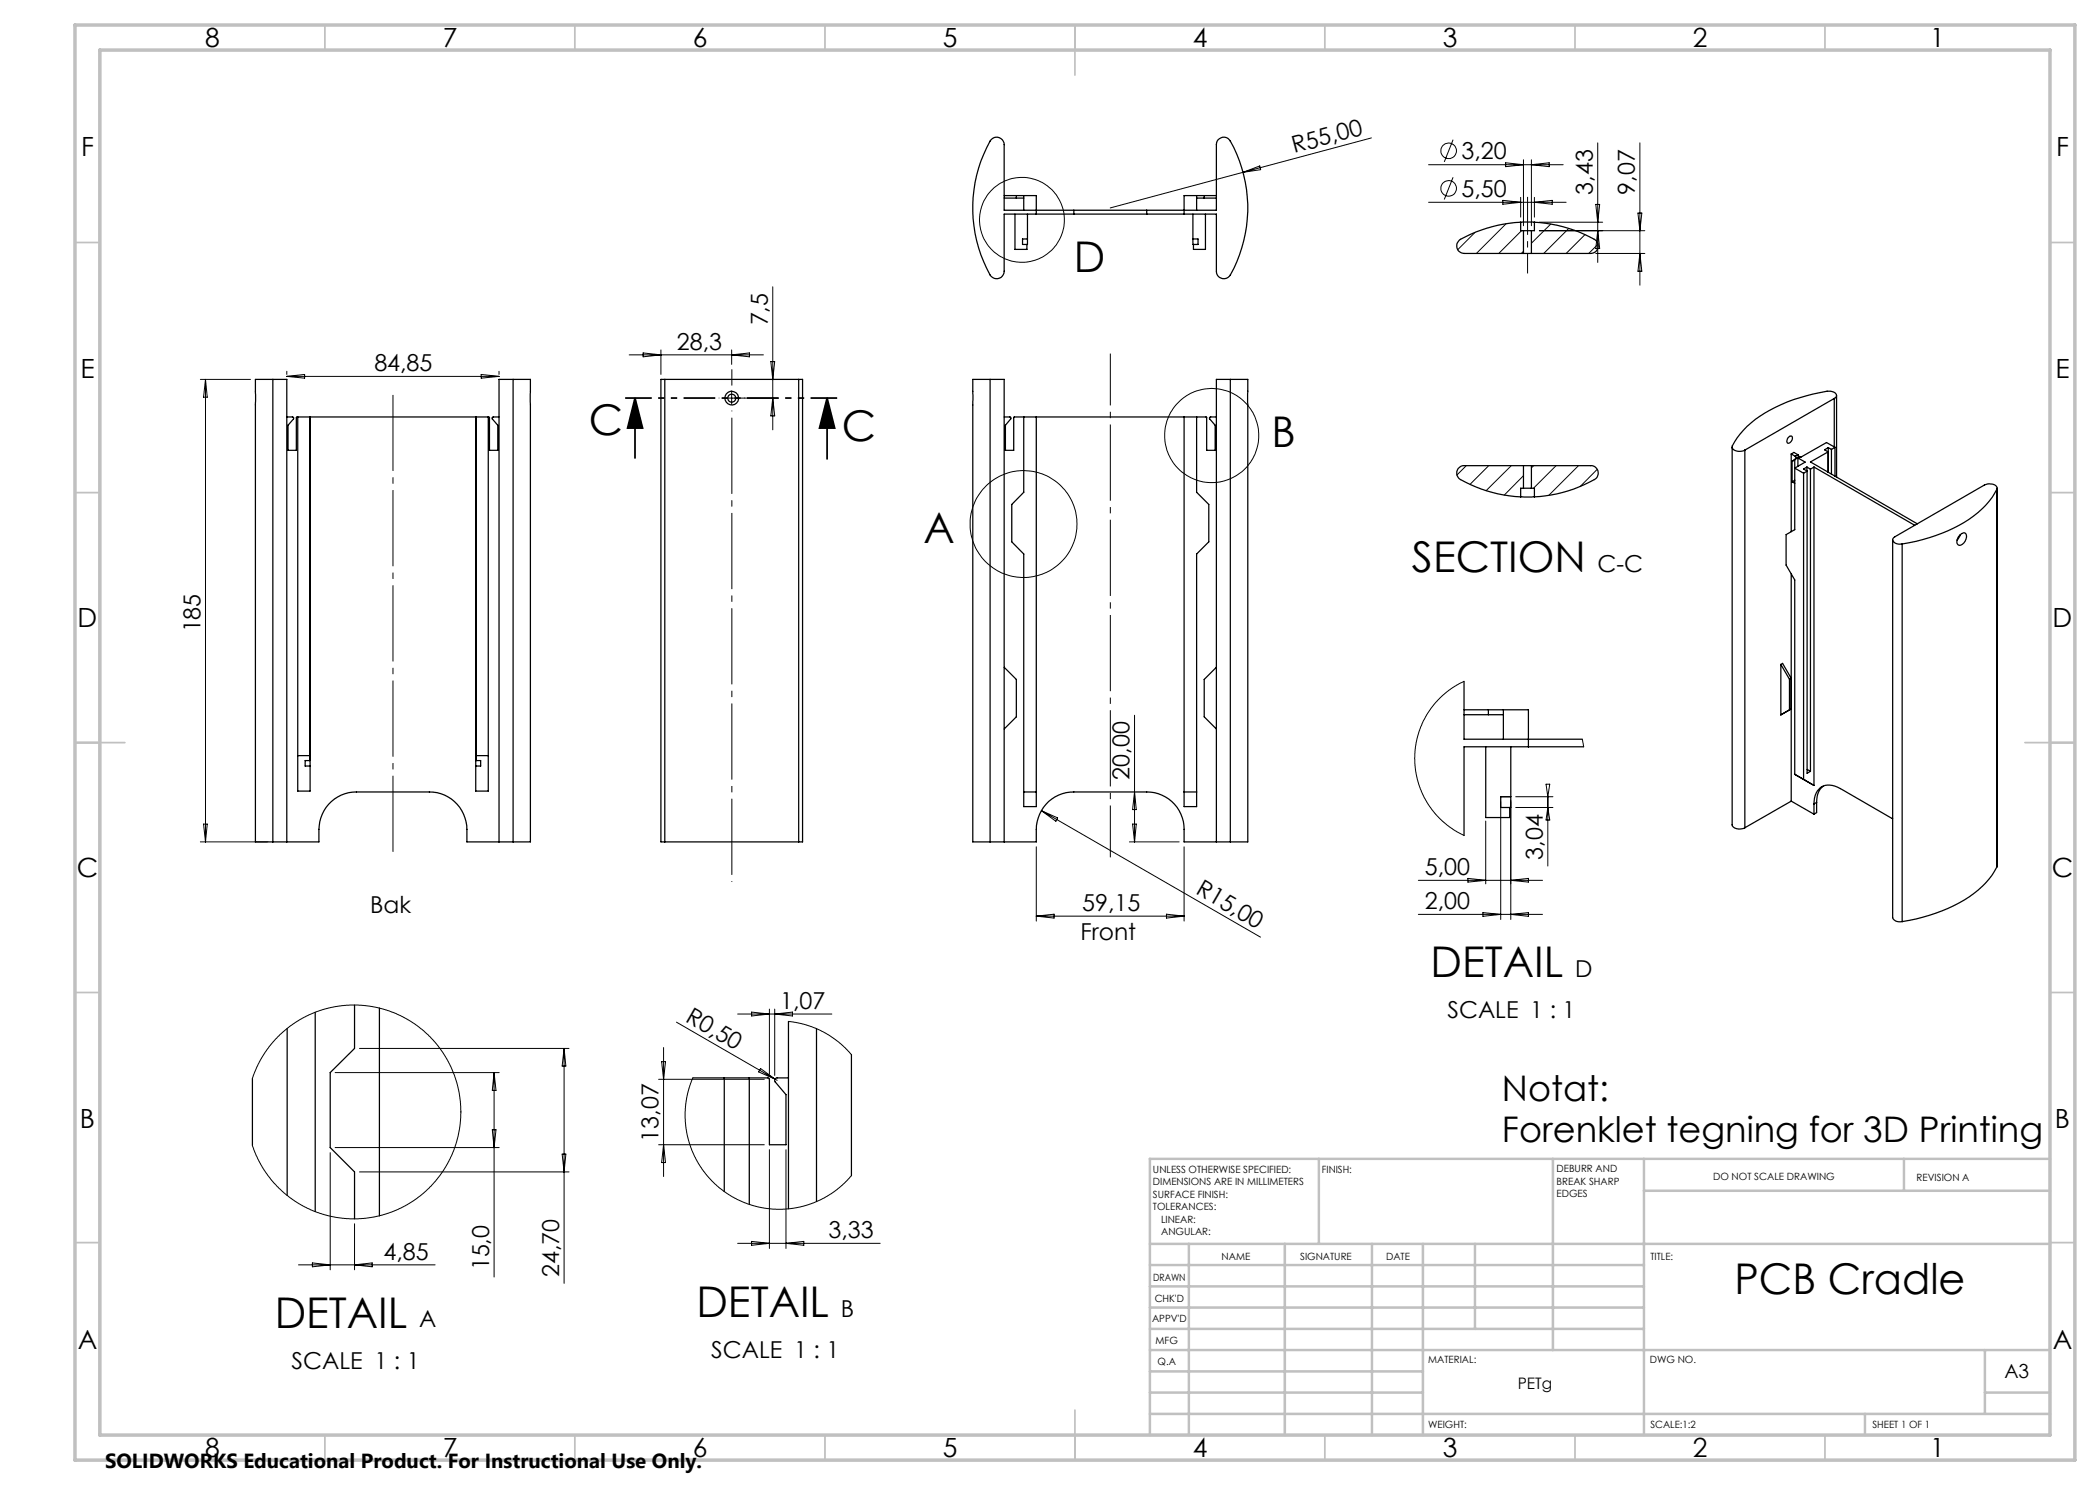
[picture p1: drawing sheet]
<svg xmlns="http://www.w3.org/2000/svg" width="420mm" height="297mm" viewBox="0 0 420 297" stroke-linecap="round" stroke-linejoin="round" font-family="sans-serif">
<g fill="none" stroke="#000" stroke-width=".25">
<path d="M200.8 39.1h6.5v3.7M200.8 39.6h4M203.3 39.1v.5M204.8 39.1v2.9M239.3 39.1v2.9M239.3 39.6h4M240.8 39.1v.5M243.3 39.1h-6.5v3.7M203 42.8v7.1h2.4v-1M205.5 42.8v6.1h-1v-1.1h1M207.3 42.8h7.5M214.8 42h-14v-13.1a1.51 1.51 0 0 0-1.1-1.4 1.51 1.51 0 0 0-1.7 .7 27.4 27.4 0 0 0 .2 27.1 1.52 1.52 0 0 0 1.7 .3 1.52 1.52 0 0 0 .9-1.3v-11.5h6.5"/>
<path d="M214.8 42.8h14.5M214.8 42h14.5M214.8 42v.8M229.3 42h14v-13.1a1.49 1.49 0 0 1 1.1-1.4 1.49 1.49 0 0 1 1.7 .7 27.2 27.2 0 0 1-.2 27.1 1.5 1.5 0 0 1-1.7 .3 1.5 1.5 0 0 1-.9-1.3v-11.5h-6.5M229.3 42.8h7.5M229.3 42v.8M238.6 42.8v6.1h1v-1.1h-1M241.1 42.8v7.1h-2.4v-1M304.1 44.4h2.8M304.1 44.4a27.6 27.6 0 0 0-12.2 3.6 1.51 1.51 0 0 0-.5 1.7 1.51 1.51 0 0 0 1.4 1h11.9M304.1 44.4v1.7h.6M304.7 46.1h1.6"/>
<path d="M304.7 50.7h1.6M304.7 46.1v4.6M306.3 46.1v4.6M306.9 44.4a26.3 26.3 0 0 1 12.4 3.8 1.49 1.49 0 0 1 .2 1.6 1.49 1.49 0 0 1-1.4 .9h-11.8M306.9 44.4v1.7h-.6M54.6 75.9h2.8v92.5M54.6 75.9h-3.5v92.5h3.5M54.6 75.9v92.5M102.6 75.9h-2.8v92.5M102.6 75.9h3.5v92.5h-3.5M102.6 75.9v92.5M133 75.9h26.7"/>
<path d="M133 75.9h-.8v92.5h.8M133 75.9v92.5M159.7 75.9h.8v92.5h-.8M159.7 75.9v92.5M198 75.9h2.8v92.5M198 75.9h-3.4v92.5h3.4M198 75.9v92.5M246.1 75.9h-2.8v92.5M246.1 75.9h3.5v92.5h-3.5M246.1 75.9v92.5M366.9 79.7a.73 .73 0 0 0 .3-.9 .73 .73 0 0 0-.8-.5 4.7 4.7 0 0 0-2.4 .2 30.3 30.3 0 0 0-14.6 6.8l-2 2.3-.9 1.6a.98 .98 0 0 0 1.2 1.1l1.3-.3M366.9 79.7l-17.9 10.3"/>
<path d="M366.9 79.7v9.7M367.3 79.1v16.3M57.4 83.4h1.1a.24 .24 0 0 1 .2 .1 .24 .24 0 0 1 0 .3l-1.1 1.3v5h1.7v-6.7h38.5l.1 6.7h1.7v-5l-1.1-1.3a.24 .24 0 0 1-.1-.3 .24 .24 0 0 1 .3-.1h1.1M59.5 83.4v74.8h2.5v-74.8M61.9 83.4v68.7h-.9v1.1h1M95.1 83.4v74.8h2.5v-74.8M95.2 83.4v68.7h.9v1.1h-1M200.8 83.4h1.2l.2 .2-1.1 1.5v5h1.6l.1-6.7h38.5v6.7h1.7v-5l-1.1-1.3a.24 .24 0 0 1 0-.3 .24 .24 0 0 1 .2-.1h1.2M204.8 83.4v15.1l-2.4 2.4v7.5l2.4 2.4v50.5h2.5v-77.9M236.8 83.4v77.9h2.5v-50.5l2.5-2.4v-7.5l-2.5-2.4v-15.1M304.1 99.4h2.8M304.7 93.1h-11.9a1.49 1.49 0 0 0-1.4 1.1 1.49 1.49 0 0 0 .7 1.7 27.4 27.4 0 0 0 12 3.5"/>
<path d="M304.7 97.6h1.6M304.7 93.1h1.6M304.7 97.6h-.6v1.8M304.7 93.1v4.5M306.3 93.1h11.8a1.48 1.48 0 0 1 1.5 1.1 1.48 1.48 0 0 1-.7 1.7 27.4 27.4 0 0 1-12 3.5M306.3 97.6h.6v1.8M306.3 93.1v4.5M346.4 89.4v75.6a1.77 1.77 0 0 0 2.6 .6M349 90v75.6M357.6 87.6l.5-.4a.66 .66 0 0 1 .4 .6 .66 .66 0 0 1-.4 .6l-.3 .2a.49 .49 0 0 1-.5-.3 .49 .49 0 0 1 .2-.5zM358.2 90.8v15.5M358.2 90.8l.9 .5"/>
<path d="M358.2 90.8l.6-.3 .8 .4M358.4 92.3v4.1M358.4 96.4l.6 .3M359 92v13.9l-1.8 1v6.1l1.8 3v38.9l3.8 2.2v-63.7M359 92l-.6 .3M359 96.1l-.6 .3M359.1 91.3l.1 .2v.2M359.2 91.7l-.8 .6M359.6 90.9l.1 .5M359.6 90.9l-.5 .4M359.7 91.6l-.1 .1v1.5M359.7 91.6l1.3 .8-2 1.2 1.7 1"/>
<path d="M359.7 91.4l-.5 .3M359.7 91.4l-.7 .6M360.2 91.3l-.6 .3M360.2 91.3l-.5 .3M360.7 94.6v61.3M361.4 93.4l-.7 .4 .7 .4-.7 .4M361.4 93.4l.7 .4M361.4 93.4v61.3l.7-.4M362.1 93.8v60.5M362.8 93.4l20.1 11.7M362.8 93.4l-.7 .4M365.6 90.4l-3.5 2 21.4 12.4"/>
<path d="M365.6 90.4v4M365.7 89.5l.6 .4M365.7 89.5l-.8 .5 .7 .4M365.7 89.5v5M366.3 89.9v5M367 89.5l-1.7-1-5.1 2.8M367 89.5l-.7 .4M367 89.5v5.7M399.4 97.6v75.8M358.2 114.8v45.4M378.5 108v75.5a1.49 1.49 0 0 0 1.9 .8M378.7 107.5l18.2-10.5a2.11 2.11 0 0 1 2.5 .5v.2a17.5 17.5 0 0 1-8.7 7.9 34.3 34.3 0 0 1-11 3.2l-.9-.3a.58 .58 0 0 1-.1-1z"/>
<path d="M380.4 108.8v75.5M392 107l-.6 1M392.1 106.9a.64 .64 0 0 1 .7-.3 .64 .64 0 0 1 .5 .4 1.84 1.84 0 0 1-1.5 2.1 1.19 1.19 0 0 1 .1-2zM61.9 127.4h.1M61.9 126.4h.1M95.1 127.4h.1M95.1 126.4h.1M200.8 133.5l2.5 2.4v7.5l-2.5 2.4M243.3 133.5l-2.5 2.4v7.5l2.5 2.4M292.8 136.3v11.5h23.6M356.2 132.9l.3-.2 1.7 3-.3 .2M356.2 132.9v10.1"/>
<path d="M356.2 132.9l1.7 3M357.9 135.9v6.1l.3-.2-2 1.2M59.5 151.1h2.4M95.2 151.1h2.4M204.8 158.4h2.5M236.8 158.4h2.5M292.8 142h12.9v7.4M292.8 142.9h7.9M297.1 149.4v14.1h4.8v-2M297.7 142v.9M300.7 142v5.8M302.2 149.4v12.1h-2.1v-2.2h2.1"/>
<path d="M305.7 149.4h11M305.7 149.4h-12.9v17.7M356.5 142.8l-.3 .2M361.4 153.9l.7 .4M364.6 157.2a3.7 3.7 0 0 0-1.3 3.3M54.6 168.4h2.8M57.4 168.4h6.4a9.6 9.6 0 0 1 1.4-6.9 7.5 7.5 0 0 1 6.1-3.1h14.6a7.5 7.5 0 0 1 7.5 7.5v2.5h6.4M99.8 168.4h2.8M133 168.4h26.7M198 168.4h2.8M200.8 168.4h6.5a9.6 9.6 0 0 1 1.4-6.9 7.3 7.3 0 0 1 6.1-3.1h14.5a7.4 7.4 0 0 1 7.5 7.5v2.5h6.5M243.3 168.4h2.8"/>
<path d="M358.2 160.2l4.6 2.6M358.2 160.2l-9.2 5.4M362.8 160.8a3.2 3.2 0 0 1 3.1-3.8l1.1 .2 1.1 .5 10.4 6.1M362.8 160.8v2M363.3 160.5l-.5 .3M363.3 160.5v2l-.5 .3M399.4 173.4a19 19 0 0 1-9.8 8.3l-5 1.7-4.2 .9M399.4 173.2v.2M50.5 215.7v13.4M57.4 205.7v33.4M63 202.5v39.8M70.9 201v8.7l-4.9 4.8v15l4.9 4.9v9.4"/>
<path d="M75.9 201.6v41.6M138.6 215.6h15.1l.2 .2v13.1h3.3v-10l-2.2-2.5a.49 .49 0 0 1 0-.5 .49 .49 0 0 1 .4-.3h2.3M144.9 215.6v22.7M149.9 215.6v25.3M157.7 204.3v37.5M163.3 205.7v34.6M170.3 210.9v24.2"/>
<circle cx="146.4" cy="79.6" r=".8"/>
<circle cx="146.4" cy="79.6" r="1.38"/>
</g>
<g fill="none" stroke="#000" stroke-width=".2">
<path d="M248.6 34.5l3.4-1.3 .1 .7zM274.3 27.6l-52.3 14M285.7 32.9h26.9M290.6 35.5l-1.7 4.4M290.6 27.9l-1.7 4.5M301.1 32.6l3.6 .3-3.6 .4zM304.1 39.5v3.9M304.7 32v13.2M306.3 32v13.2M306.3 32.9l3.5-.3v.7zM306.9 39.5v3.9M319.5 28.6v23.9"/>
<path d="M328 28.6v28.4M154.6 57.4v28.6M285.7 40.5h27.5M295 46.5l-3.5 3.4M300.6 40.1l3.5 .4-3.5 .3zM301.2 44.7l-5.9 6M304.3 46.1l-4.5 4.6M304.7 50.3l-.4 .4M306.9 40.5l3.5-.4v.7zM307.9 44.4h12.6M307.9 46.1h21.1M310.2 44.8l-3.9 3.8"/>
<path d="M313.8 45.7l-5 5M317 46.9l-3.8 3.8M319.2 40.9h.7l-.4 3.5zM319.2 50.7h9.8M319.5 46.1l.4 3.6h-.7zM319.6 48.8l-1.9 1.9M327.6 42.6h.8l-.4 3.5zM328 50.7l.4 3.6h-.8zM40.1 75.9h10M41.1 75.9v92.5M41.1 75.9l.4 3.5h-.8zM57.4 74.3v.6"/>
<path d="M57.4 75.3h42.4M57.4 75.3l3.5-.4v.7zM96.2 74.9l3.6 .4-3.6 .3zM99.8 74.3v.6M125.8 71h26.9M128.6 70.6l3.6 .4-3.6 .4zM132.2 70v4.9M145.1 79.6h10.5M146.3 70v2.9M146.3 78.4v2.5M146.3 71l3.6-.4v.8zM154.2 72.3h.7l-.3 3.6z"/>
<path d="M154.6 79.6l.3 3.6h-.7zM293.3 93.1l-1.9 1.9M297.7 93.1l-3.7 3.8M302.3 93.1l-5.1 5M304.7 95.1l-3.9 3.9M306.7 93.1l-.4 .5M311.2 93.1l-4.5 4.5M315.7 93.1l-5.9 6M319.4 93.9l-3.4 3.4M292.8 136.3l-2.1 1.1-2.2 1.7-1.7 1.7-1.3 1.8-1.1 2.2-.9 2.4-.4 2.3-.2 2 .2 2.3 .5 2.5 .7 2 1.3 2.5 1.4 1.9 1.5 1.6 2.2 1.6 2.1 1.2M226.9 143v25.4M226.9 158.4l.4 3.5h-.8z"/>
<path d="M300.1 159.3h2.1M303.1 159.3h7.5M309.2 156.8h.8l-.4 2.5zM309.6 159.3v13.9M316.4 147.8l.3 1.6M40.1 168.4h13.5M40.7 164.8h.8l-.4 3.6zM207.3 169.4v14.8M208.3 162.1l43.8 25.3M208.3 162.1l3.2 1.5-.3 .6zM225.9 168.4h9.9M226.5 164.8h.8l-.4 3.6z"/>
<path d="M236.8 169.4v14.8M283.7 176.1h24.8M293.6 175.7l3.5 .4-3.5 .3zM297.1 164.2v12.6M300.1 160.3v23.6M302.2 160.1v23.8M302.2 176.1l3.5-.4v.7zM303.1 161.5h7.5M309.6 161.5l.4 2.5h-.8zM207.3 183.2h29.5M207.3 183.2l3.5-.4v.8zM233.3 182.8l3.5 .4-3.5 .4z"/>
<path d="M283.7 182.9h24.8M296.6 182.5l3.5 .4-3.5 .4zM302.2 182.9l3.5-.4v.8zM50.5 215.7l1.4-3.4 2-3.1 2.2-2.4 1.8-1.5 1.6-1.1 1.7-.9 2.2-1 2.7-.8 3.8-.5 4 .2 3.8 .9 3.2 1.4 3.4 2.3 2.4 2.3 1.5 1.8 1.2 1.9 1.5 3.3 .9 3.4 .4 3.6-.3 3.7-.5 2.3-.6 1.8-1.7 3.5-1.9 2.7-2.4 2.5-1.5 1.2-1.9 1.2-3.1 1.4-3.7 1-2.9 .4-2.4-.1-2.3-.3-3.5-.9-3.7-1.8-3-2.1-2.6-2.7-1.4-1.8-1-1.8-1.3-3.2M67 214.5h32.8M71.9 209.7h41.9M98.8 214.5v40.9M98.8 214.5l.4 3.6h-.7zM112.8 209.7v47M112.8 209.7l.4 3.5h-.8zM131.7 215.9h21.2M132.3 212.3h.8l-.4 3.6z"/>
<path d="M132.7 209.5v25.8M135.3 204.4l19.7 11.4M138.6 215.6l-1.1 3.1-.5 3.6 .2 3.1 .8 3.6 .9 2.3 .8 1.4 1.7 2.5 2.4 2.3 2.6 1.9 2.6 1.2 3.5 1 2.7 .3 1.9-.1 2.1-.2 2.9-.8 2.8-1.2 3-2.1 2.4-2.4M147.5 202.8h18.9M150.3 202.4l3.6 .4-3.6 .4zM152.1 213.7l2.9 2.1-3.3-1.4zM153.9 201.8v13.1M154.9 201.8v13.3M154.9 202.8l3.6-.4v.8zM155 215.8l.4 .3M157.7 204.3l3 .5 3.5 1.3 1.6 .9 1.9 1.4 2.6 2.5M66 230.5v23.5"/>
<path d="M67 229.5h32.8M71.9 234.4h41.9M98.5 226h.7l-.4 3.5zM112.4 230.8h.8l-.4 3.6zM131.7 228.9h21.2M132.7 228.9l.4 3.6h-.8zM153.9 229.9v19.8M157.2 229.9v19.8M59.7 253h27.3M62.5 252.6l3.5 .4-3.5 .4zM70.9 244.8v9.2M70.9 253l3.5-.4v.8z"/>
<path d="M147.5 248.7h28.5M150.3 248.3l3.6 .4-3.6 .4zM157.2 248.7l3.6-.4v.8z"/>
<circle cx="289.7" cy="37.7" r="1.56"/>
<circle cx="289.7" cy="30.2" r="1.56"/>
<circle cx="204.4" cy="44" r="8.5"/>
<circle cx="242.3" cy="87.1" r="9.4"/>
<circle cx="204.7" cy="104.8" r="10.7"/>
</g>
<path d="M127 79.6l1.5 6h-3zM127 79.6v12M165.4 79.6l1.5 6h-3zM165.4 79.6v12.2" fill="none" stroke="#000" stroke-width=".35"/>
<path d="M143.9 79.6h-.2M146.4 77.1v-3.2M148.9 79.6h.1M78.6 170.4v-91.4" fill="none" stroke="#000" stroke-width=".2" stroke-dasharray="15.2 1.3 1.3 1.3" stroke-linecap="butt"/>
<path d="M146.4 82.1v94.3" fill="none" stroke="#000" stroke-width=".2" stroke-dasharray="15.2 1.3 1.3 1.3" stroke-dashoffset="-1.4" stroke-linecap="butt"/>
<path d="M305.5 39.4v15.3" fill="none" stroke="#000" stroke-width=".2" stroke-dasharray="15.2 1.3 1.3 1.3" stroke-dashoffset="7.7" stroke-linecap="butt"/>
<path d="M222.1 70.7v100.8" fill="none" stroke="#000" stroke-width=".2" stroke-dasharray="15.2 1.3 1.3 1.3" stroke-dashoffset="4.9" stroke-linecap="butt"/>
<path d="M167.4 79.6h-42.4" fill="none" stroke="#000" stroke-width=".35" stroke-dasharray="6.3 1.3 1.3 1.3 1.3 1.3" stroke-dashoffset="1" stroke-linecap="butt"/>
<g fill="none" stroke="#c0c0c0" stroke-width=".35">
<path d="M65 5v5M115 5v5M165 5v5M215 5v10M265 5v5M315 5v5M365 5v5M15 48.5h5M410 48.5h5M15 98.5h5M410 98.5h5M15 148.5h10"/>
<path d="M405 148.5h10M15 198.5h5M410 198.5h5M15 248.5h5M410 248.5h5M65 287v5M115 287v5M165 287v5M215 282v10M265 287v5M315 287v5M365 287v5"/>
</g>
<g fill="none" stroke="#c0c0c0" stroke-width=".5">
<path d="M263.8 231.8v17M310.6 231.8v38.2M328.8 231.8v55.2M328.8 238.2h81.2M380.8 231.8v6.4M410 231.8h-180v55.2M230 248.8h180M230 257.3h98.8M230 253h98.8M237.8 248.8v38.2M257 248.8v38.2M274.4 248.8v38.2"/>
<path d="M284.6 248.8v38.2M295 248.8v17M230 265.8h98.8M230 261.5h98.8M230 278.5h54.6M230 274.3h54.6M230 270h180M397 278.5h13M397 270v12.8M230 282.8h180M373 282.8v4.2"/>
</g>
<path d="M15 5h400v287h-400zM20 10h390v277h-390z" fill="none" stroke="#c0c0c0" stroke-width=".7"/>
<path d="M165.4 79.6l1.5 6h-3zM127 79.6l1.5 6h-3z" fill="#000"/>
<g font-size="8.5">
<text x="214.8" y="54.5">D</text>
<text x="117.8" y="87">C</text>
<text x="168.4" y="88.2">C</text>
<text x="254.3" y="89.5">B</text>
<text x="184.7" y="108.7">A</text>
<text x="282.4" y="114.4">SECTION</text>
<text x="286.1" y="195.5">DETAIL</text>
<text x="139.3" y="263.3">DETAIL</text>
<text x="346.9" y="258.8">PCB Cradle</text>
<text x="55" y="265.5">DETAIL</text>
</g>
<g font-size="7.1">
<text x="300.4" y="220.3">Notat:</text>
<text x="300.4" y="228.4">Forenklet tegning for 3D Printing</text>
</g>
<g font-size="5.3">
<text x="41" y="9.5">8</text>
<text x="88.5" y="9.5">7</text>
<text x="138.5" y="9.5">6</text>
<text x="188.5" y="9.5">5</text>
<text x="238.5" y="9.5">4</text>
<text x="288.5" y="9.5">3</text>
<text x="338.5" y="9.5">2</text>
<text x="386" y="9.5">1</text>
<text x="16.2" y="31.3">F</text>
<text x="411.2" y="31.3">F</text>
<text x="16.1" y="75.5">E</text>
<text x="411.1" y="75.5">E</text>
<text x="15.5" y="125.5">D</text>
<text x="410.5" y="125.5">D</text>
<text x="15.4" y="175.5">C</text>
<text x="410.4" y="175.5">C</text>
<text x="16" y="225.5">B</text>
<text x="411" y="225.5">B</text>
<text x="15.5" y="269.8">A</text>
<text x="410.5" y="269.8">A</text>
<text x="41" y="291.5">8</text>
<text x="88.5" y="291.5">7</text>
<text x="138.5" y="291.5">6</text>
<text x="188.5" y="291.5">5</text>
<text x="238.5" y="291.5">4</text>
<text x="288.5" y="291.5">3</text>
<text x="338.5" y="291.5">2</text>
<text x="386" y="291.5">1</text>
</g>
<g font-size="4.7">
<text x="258.8" y="30.7" transform="rotate(-15 258.8 30.7)">R55,00</text>
<text x="292.3" y="31.9">3,20</text>
<text x="292.3" y="39.4">5,50</text>
<text x="318.5" y="38.9" transform="rotate(-90 318.5 38.9)">3,43</text>
<text x="327" y="38.9" transform="rotate(-90 327 38.9)">9,07</text>
<text x="153.6" y="65.1" transform="rotate(-90 153.6 65.1)">7,5</text>
<text x="135.4" y="69.9">28,3</text>
<text x="74.9" y="74.2">84,85</text>
<text x="319.5" y="114.4">C-C</text>
<text x="40.1" y="126.5" transform="rotate(-90 40.1 126.5)">185</text>
<text x="225.9" y="155.9" transform="rotate(-90 225.9 155.9)">20,00</text>
<text x="308.6" y="171.9" transform="rotate(-90 308.6 171.9)">3,04</text>
<text x="239" y="178.7" transform="rotate(30 239 178.7)">R15,00</text>
<text x="285" y="175">5,00</text>
<text x="74" y="182.5">Bak</text>
<text x="216.4" y="182.2">59,15</text>
<text x="285" y="181.9">2,00</text>
<text x="216.1" y="188.1">Front</text>
<text x="315" y="195.5">D</text>
<text x="156" y="201.8">1,07</text>
<text x="289.5" y="203.7">SCALE 1 : 1</text>
<text x="136.9" y="204.2" transform="rotate(30 136.9 204.2)">R0,50</text>
<text x="131.7" y="228.3" transform="rotate(-90 131.7 228.3)">13,07</text>
<text x="76.7" y="251.9">4,85</text>
<text x="165.7" y="247.6">3,33</text>
<text x="97.8" y="254.1" transform="rotate(-90 97.8 254.1)">15,0</text>
<text x="111.8" y="255.4" transform="rotate(-90 111.8 255.4)">24,70</text>
<text x="168.2" y="263.3">B</text>
<text x="83.8" y="265.5">A</text>
<text x="58.3" y="273.7">SCALE 1 : 1</text>
<text x="142.3" y="271.5">SCALE 1 : 1</text>
</g>
<text font-size="4.1" x="21" y="293.7">SOLIDWORKS Educational Product. For Instructional Use Only.</text>
<text font-size="3.9" x="400.9" y="275.5">A3</text>
<text font-size="3.2" x="303.5" y="277.9">PETg</text>
<g font-size="2">
<text x="230.6" y="234.6">UNLESS OTHERWISE SPECIFIED:</text>
<text x="230.6" y="237.1">DIMENSIONS ARE IN MILLIMETERS</text>
<text x="230.6" y="239.6">SURFACE FINISH:</text>
<text x="264.4" y="234.6">FINISH:</text>
<text x="311.3" y="234.5">DEBURR AND</text>
<text x="311.3" y="237">BREAK SHARP</text>
<text x="311.3" y="239.5">EDGES</text>
<text x="342.6" y="236">DO NOT SCALE DRAWING</text>
<text x="383.3" y="236.2">REVISION A</text>
<text x="230.6" y="242.1">TOLERANCES:</text>
<text x="232.2" y="244.6">LINEAR:</text>
<text x="232.2" y="247.1">ANGULAR:</text>
<text x="244.3" y="252">NAME</text>
<text x="260" y="251.9">SIGNATURE</text>
<text x="277.2" y="251.9">DATE</text>
<text x="330.1" y="251.9">TITLE:</text>
<text x="230.6" y="256.1">DRAWN</text>
<text x="230.9" y="260.3">CHK'D</text>
<text x="230.4" y="264.4">APPV'D</text>
<text x="231.1" y="268.8">MFG</text>
<text x="231.5" y="273">Q.A</text>
<text x="285.6" y="272.5">MATERIAL:</text>
<text x="330" y="272.5">DWG NO.</text>
<text x="285.6" y="285.5">WEIGHT:</text>
<text x="330.1" y="285.6">SCALE:1:2</text>
<text x="374.5" y="285.6">SHEET 1 OF 1</text>
</g>
</svg>
